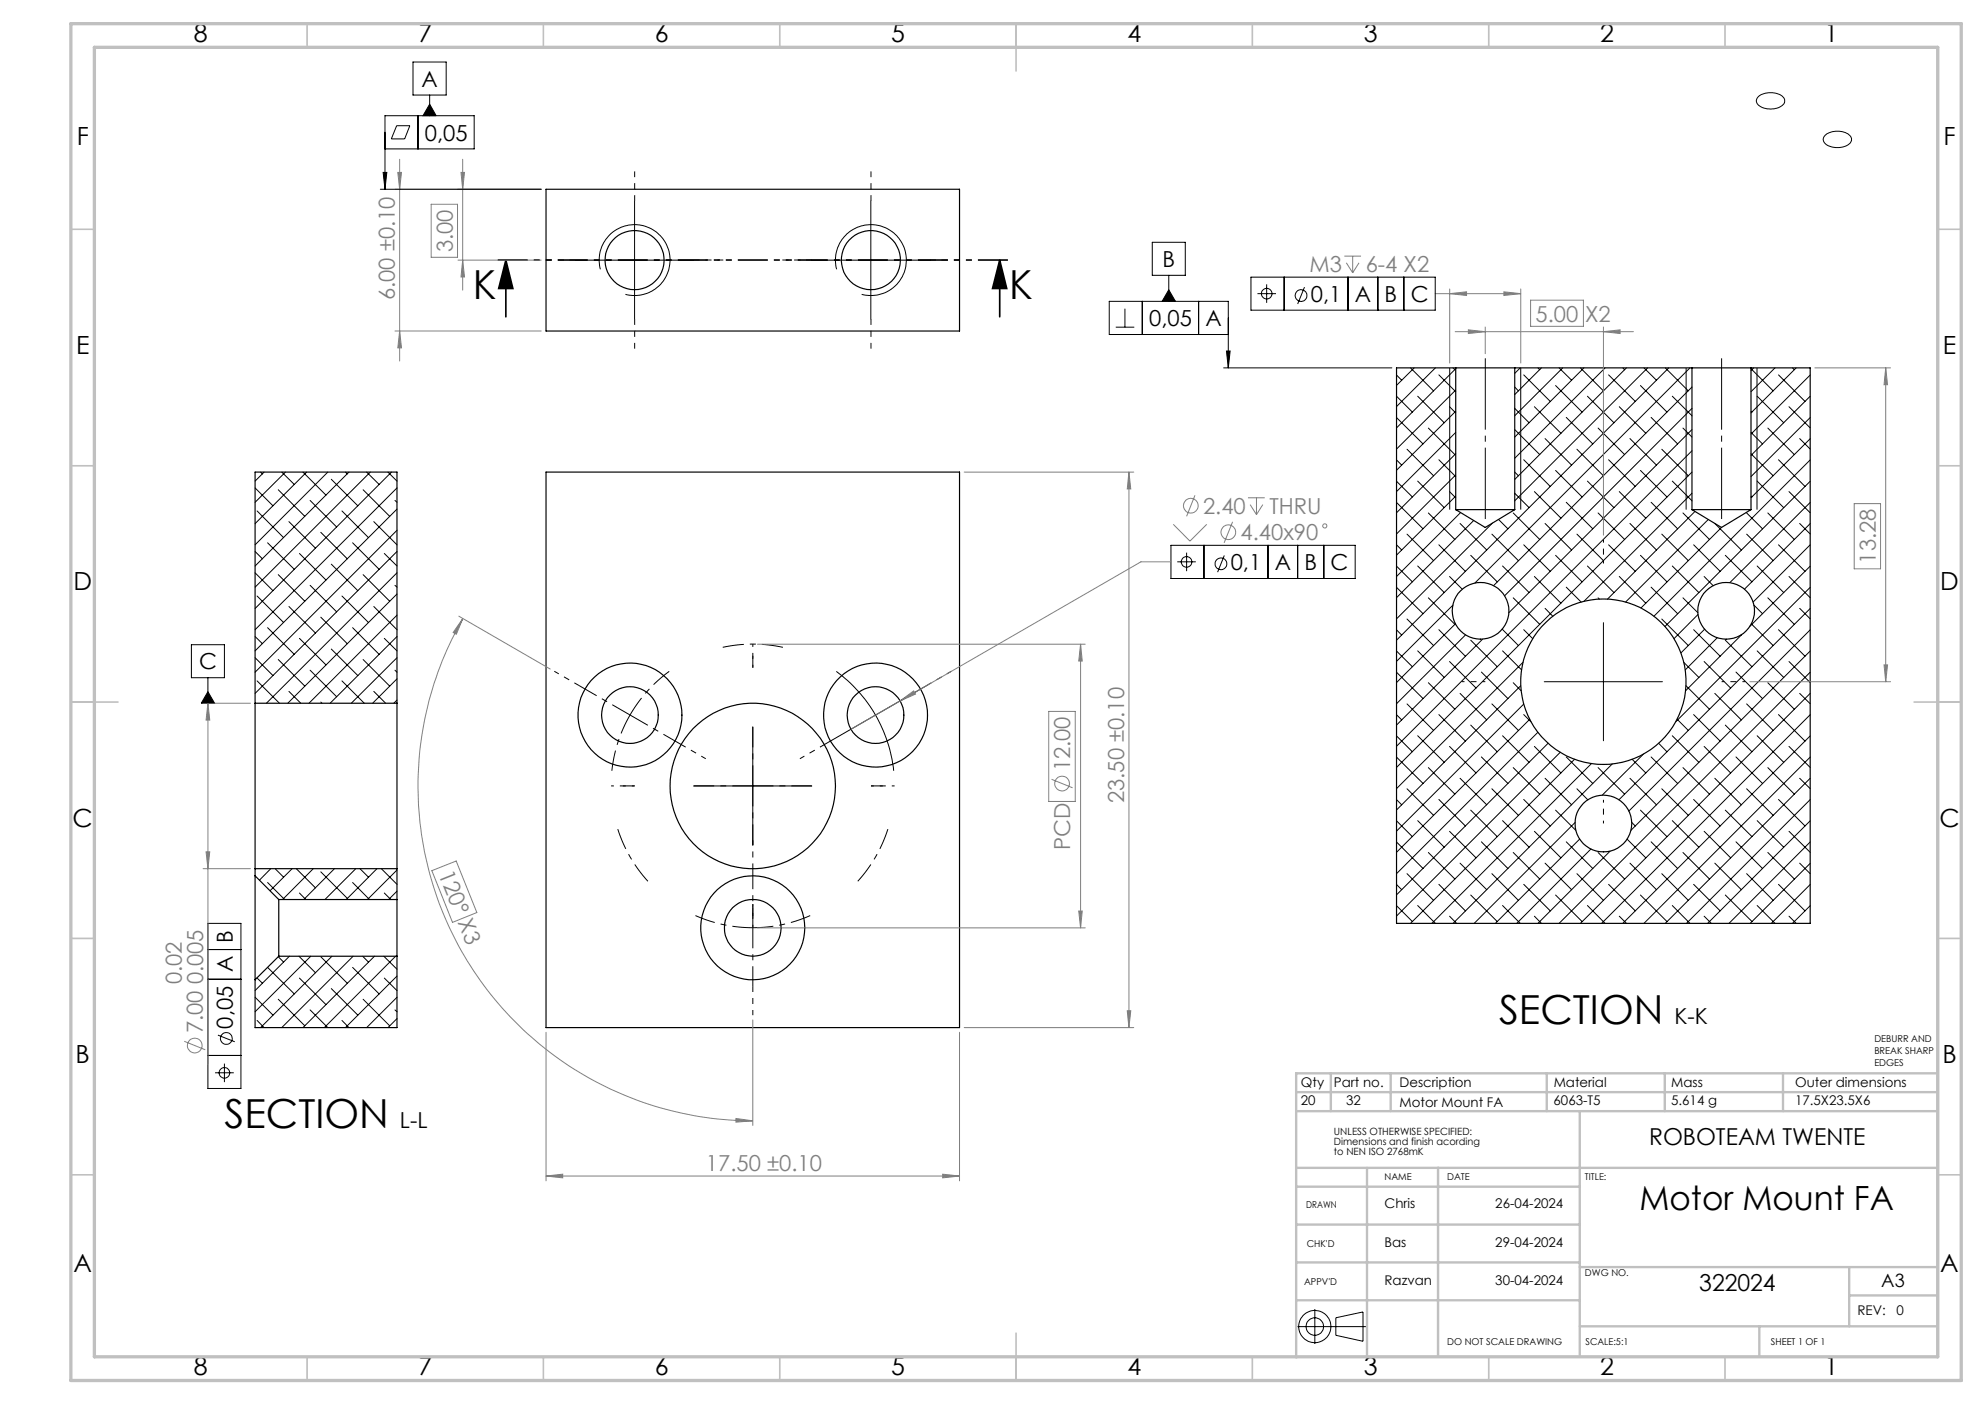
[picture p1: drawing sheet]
<svg xmlns="http://www.w3.org/2000/svg" width="420mm" height="297mm" viewBox="0 0 420 297" stroke-linecap="round" stroke-linejoin="round" font-family="sans-serif">
<g fill="none" stroke="#000" stroke-width=".25">
<path d="M115.5 40h87.5v30h-87.5zM308 77.8h12.5M308 77.8h-12.5v117.5h87.5v-117.5h-12.5M308 77.8v30M320.5 77.8h37.5M320.5 77.8v30M358 77.8h12.5M358 77.8v30M370.5 77.8v30M115.5 99.9h87.5v117.5h-87.5zM308 107.8h12.5M308 107.8l6.3 3.8 6.2-3.8"/>
<path d="M358 107.8h12.5M358 107.8l6.2 3.8 6.3-3.8M54 148.8v35M54 148.8v-48.9h30v48.9M54 148.8h30M84 148.8v35M54 185.3v22M54 183.8v1.5M54 183.8h30M54 185.3l5 5M59 190.3v12M59 190.3h25"/>
<path d="M84 190.3v12M84 183.8v6.5M59 202.3h25M59 202.3l-5 5M84 202.3v15.1h-30v-10.1"/>
<circle cx="134.3" cy="55" r="6.2"/>
<circle cx="184.3" cy="55" r="6.2"/>
<circle cx="313.3" cy="129.2" r="6"/>
<circle cx="365.2" cy="129.2" r="6"/>
<circle cx="133.3" cy="151.3" r="11"/>
<circle cx="133.3" cy="151.3" r="6"/>
<circle cx="185.2" cy="151.3" r="11"/>
<circle cx="185.2" cy="151.3" r="6"/>
<circle cx="339.2" cy="144.2" r="17.5"/>
<circle cx="159.3" cy="166.3" r="17.5"/>
<circle cx="339.2" cy="174.2" r="6"/>
<circle cx="159.3" cy="196.3" r="6"/>
<circle cx="159.3" cy="196.3" r="11"/>
</g>
<g fill="none" stroke="#000" stroke-width=".21">
<path d="M87.4 13.1h7v7h-7zM81.1 36.5h.7l-.3 3.5zM81.5 31.5h18.8v-7h-18.8v15.5M83.9 26.6h2.8l-1.1 2.8h-2.8zM88.4 24.5v7M90.9 22l1.4 2.5h-2.8zM90.9 20.1v4.4M372.2 20.3a4.3 4.3 0 0 1 5.2 .4l.2 .3a1.49 1.49 0 0 1-1.2 1.8 4.1 4.1 0 0 1-4.6-1 1.19 1.19 0 0 1 .4-1.5zM386.2 28.6a4.1 4.1 0 0 1 5.5 .4 1.62 1.62 0 0 1-1.6 2 3.8 3.8 0 0 1-4.2-1 1.13 1.13 0 0 1 .3-1.4zM80.5 40h34M121.8 55h25M127 57a7.5 7.5 0 0 1 6.6-9.4 7.5 7.5 0 0 1 8.1 8.1 7.5 7.5 0 0 1-9.4 6.6"/>
<path d="M134.3 42.5v25M171.8 55h25M177 57a7.5 7.5 0 0 1 6.6-9.4 7.5 7.5 0 0 1 8.1 8.1 7.5 7.5 0 0 1-9.4 6.6M184.3 42.5v25M243.8 51.3h7v6.9h-7zM247.3 58.2v5.5M264.7 58.6h39v7h-39zM271.7 58.6v7M285.2 58.6v7M291.5 58.6v7M297 58.6v7M236.1 69.2h3.9"/>
<path d="M238 65.3v3.9M241.7 63.7v7.1M247.3 61.3l1.4 2.4h-2.8zM253.6 63.7v7.1M258.9 77.8h35.6M259.5 74.3h.8l-.4 3.5zM259.9 70.8h-25.2v-7.1h25.2v14.1M266.1 62.1h3.9M268 60.1v4M276 60.7l-1.4 3.6M295.5 79.3l1.1 1.1M298.5 77.8l4.8 4.9"/>
<path d="M299.2 77.8l-3.7 3.7M303.7 77.8l-8.2 8.2M304.4 79.3l3.6 3.6M306.7 77.8v30M307.4 77.8l.4 .4M308 78l-12.5 12.5M321.7 77.8l-1.2 1.2M321.8 77.8v30M322.4 79.3l5.6 5.6M325.4 77.8l.4 .4M326.1 77.8l-5.6 5.7M329.9 77.8l2.6 2.6"/>
<path d="M330.7 77.8l-10.2 10.1M334.4 77.8l4.9 4.9M335.1 77.8l-14.6 14.7M339.6 77.8l-19.1 19.1M340.4 79.3l5.6 5.6M343.4 77.8l.3 .4M344.1 77.8l-23.6 23.6M347.8 77.8l2.7 2.6M348.6 77.8l-28.1 28.1M352.4 77.8l4.8 4.9M353.1 77.8l-57.6 57.6M356.8 77.8v30"/>
<path d="M357.6 77.8l-45.5 45.5M370.5 78l4.7 4.7M371.1 77.8l-.6 .6M371.8 77.8v30M375.6 77.8l-5.1 5.1M376.3 79.3l5.6 5.6M379.3 77.8l.4 .4M380 77.8l-9.5 9.5M383 79.3l-12.5 12.5M55.1 99.9l.4 .4M55.9 99.9l-1.9 1.9M59.6 99.9l2.7 2.6"/>
<path d="M60.4 99.9l-6.4 6.4M64.1 99.9l4.9 4.8M64.9 99.9l-10.9 10.9M69.4 99.9l-15.4 15.3M73.1 99.9l.4 .4M73.8 99.9l-19.8 19.8M77.6 99.9l2.6 2.6M78.4 99.9l-24.4 24.3M82.1 99.9l1.9 1.9M82.8 99.9l-28.8 28.8M295.5 97.3l1.1 1.1M295.5 88.3l5.6 5.6"/>
<path d="M295.5 83.8l3.3 3.4M297.7 95l5.6 5.6M300 83.8l5.6 5.6M302.2 90.6l5.6 5.6M304.4 97.3l3.6 3.5M306.7 86l1.3 1.3M308 82.5l-12.5 12.5M308 87l-12.5 12.5M308 91.5l-12.5 12.5M308 96l-12.5 12.5M320.5 99.9l.8 .7M320.5 90.9l5.3 5.3"/>
<path d="M320.5 86.4l3 3M320.5 81.9l.8 .8M322.4 97.3l5.6 5.6M324.7 86l5.6 5.6M326.9 92.8l5.6 5.6M329.1 99.5l5.7 5.6M329.1 81.6l5.7 5.6M331.4 88.3l5.6 5.6M333.7 95l5.6 5.6M335.9 83.8l5.6 5.6M338.1 90.6l5.6 5.6M340.4 97.3l5.6 5.6"/>
<path d="M342.6 86l5.6 5.6M344.9 92.8l5.6 5.6M347.1 99.5l5.6 5.6M347.1 81.6l5.6 5.6M349.4 88.3l5.6 5.6M351.6 95l5.6 5.6M353.8 83.8l4.2 4.1M356.1 90.6l1.9 1.9M358 81.9l-42 42M358 86.4l-39.7 39.6M358 90.9l-38.7 38.7M358 95.4l-62.5 62.5"/>
<path d="M358 99.9l-62.5 62.4M370.5 96l4.7 4.6M370.5 91.5l2.4 2.4M370.5 87l.2 .2M371.8 83.8l5.6 5.6M374.1 90.6l5.6 5.6M376.3 97.3l5.6 5.6M378.5 86l4.5 4.5M380.8 92.8l2.2 2.2M383 83.8l-12.5 12.5M383 88.3l-12.5 12.5M383 92.8l-12.5 12.5"/>
<path d="M383 97.3l-33 33M54 116.7l1.5 1.5M54 103.2l3.7 3.8M54.4 108.1l5.6 5.6M56.6 114.8l5.7 5.6M58.9 103.6l5.6 5.6M61.1 110.3l5.6 5.7M63.4 117.1l5.6 5.6M65.6 105.9l5.6 5.6M67.9 112.6l5.6 5.6M70.1 119.3l5.6 5.7M70.1 101.4l5.6 5.6"/>
<path d="M72.4 108.1l5.6 5.6M74.6 114.8l5.6 5.6M76.8 103.6l5.6 5.6M79.1 110.3l4.9 4.9M81.3 117.1l2.7 2.6M83.6 105.9l.4 .4M84 103.2l-30 30M84 107.7l-30 30M84 112.2l-30 30M84 116.7l-30 30M247.8 115.4h38.9v7h-38.9zM249.1 118.8h3.9"/>
<path d="M251.1 116.9v3.9M254.7 115.4v7M259 117.5l-1.4 3.5M268.3 115.4v7M274.6 115.4v7M280.1 115.4v7M295.5 119.8l3.3 3.3M295.5 115.2l1.1 1.1M295.5 106.3l5.6 5.6M295.5 101.8l3.3 3.3M297.7 113l5.6 5.6M300 119.7l5.6 5.6"/>
<path d="M300 101.8l5.6 5.6M302.2 108.5l5.6 5.6M304.4 115.2l5.7 5.7M306.7 104l1.3 1.3M308 100.5l-12.5 12.5M308 104.9l-12.5 12.5M308.9 110.7l5.7 5.6M309 108.4l-13.5 13.6M311.2 117.5l5.6 5.6M311.8 110.1l-16.3 16.3M315.7 113l5.6 5.6M315.8 110.7l-20.3 20.2"/>
<path d="M317.1 109.9l2 2M317.9 119.7l5.6 5.6M320.2 108.5l5.6 5.6M320.5 104.3l3 3.1M322.4 115.2l5.6 5.7M324.7 104l5.6 5.6M326.9 110.7l5.6 5.6M329.1 117.5l5.7 5.6M331.4 106.3l5.6 5.6M333.7 113l5.6 5.6M335.9 119.7l5.6 5.6M335.9 101.8l5.6 5.6"/>
<path d="M338.1 108.5l5.6 5.6M340.4 115.2l5.6 5.7M342.6 104l5.6 5.6M344.9 110.7l5.6 5.6M347.1 117.5l5.6 5.6M349.4 106.3l5.6 5.6M351.6 113l5.6 5.6M353.8 119.7l5.6 5.6M353.8 101.8l4.2 4.1M356.1 108.5l5.6 5.6M358 104.3l-22.9 22.9M358.4 115.2l5.6 5.7"/>
<path d="M358.6 108.2l-18.5 18.5M361.5 109.9l-17.5 17.4M362.8 110.7l5.6 5.6M364.2 111.6l-17 17M365.1 117.5l5.6 5.6M369.5 108.4l3.4 3.5M369.6 113l5.6 5.6M370.5 104.9l.2 .2M371.8 119.7l5.6 5.6M371.8 101.8l5.6 5.6M374.1 108.5l5.6 5.6M376.3 115.2l5.6 5.7"/>
<path d="M378.5 104l4.5 4.5M380.8 110.7l2.2 2.3M383 101.8l-30.7 30.7M383 106.3l-17 17M383 110.8l-13.9 13.8M383 115.2l-12.1 12.1M383 119.8l-12.8 12.7M40.5 136.4h7v7h-7zM54 139.1l3.7 3.8M54 134.7l1.5 1.5M54 121.2l3.7 3.8M54.4 126.1l5.6 5.6"/>
<path d="M56.6 132.8l5.7 5.6M58.9 139.5l5.6 5.6M58.9 121.6l5.6 5.6M61.1 128.3l5.6 5.6M63.4 135l5.6 5.6M65.6 123.8l5.6 5.6M67.9 130.6l5.6 5.6M70.1 137.3l5.6 5.6M72.4 126.1l5.6 5.6M74.6 132.8l5.6 5.6M76.8 139.5l5.6 5.6M76.8 121.6l5.6 5.6"/>
<path d="M79.1 128.3l4.9 4.9M81.3 135l2.7 2.7M83.6 123.8l.4 .4M84 121.2l-27.6 27.6M84 125.7l-23.1 23.1M84 130.1l-18.6 18.7M84 134.7l-14.1 14.1M84 139.1l-9.7 9.7M295.5 137.7l3.3 3.3M295.5 133.2l1.1 1.1M295.5 124.2l5.6 5.6M297.7 130.9l5.6 5.7"/>
<path d="M300 137.7l5.6 5.6M302.2 126.5l5.6 5.6M304.4 133.2l5.7 5.6M306.7 139.9l5.6 5.7M306.7 122l2.7 2.6M307.4 128l-11.9 11.9M307.9 132l-12.4 12.4M310.1 134.3l-14.6 14.6M311.2 135.4l5.6 5.6M313.7 135.2l-18.2 18.2M317.9 133.1l3.4 3.5M317.9 137.7l4 4"/>
<path d="M320.2 126.5l5.6 5.6M322.4 133.2l1.9 1.9M324.7 122l5.6 5.6M326.9 128.7l1.6 1.6M331.4 124.2l3.1 3.1M338.1 126.5l.3 .2M339.3 131.7v25M342.6 122l5.6 5.6M349.4 124.2l5.6 5.6M351.6 130.9l5.6 5.7M356.1 126.5l3.1 3.1M358.4 133.2l5.6 5.6"/>
<path d="M359.3 130l-5.1 5.1M360.6 139.9l5.6 5.7M360.6 122l1.9 1.9M360.7 133.1l-5 5M363.4 134.9l-6.8 6.8M365.1 135.4l5.6 5.6M368.4 134.3h.1M368.5 134.2l-11.8 11.9M370.6 132l4.6 4.6M371.1 128l1.8 1.8M371.8 137.7l5.6 5.6M374.1 126.5l5.6 5.6"/>
<path d="M376.3 133.2l5.6 5.6M378.5 139.9l4.5 4.5M378.5 122l4.5 4.4M380.8 128.7l2.2 2.2M383 124.2l-28.4 28.5M383 128.7l-40.5 40.5M383 133.2l-38.4 38.4M383 137.7l-37.9 37.9M44 146.3l1.4 2.5h-2.8zM44 143.4v5.4M54.4 144l4.7 4.8M61.1 146.3l2.5 2.5"/>
<path d="M65.6 141.8l5.6 5.6M67.9 148.5l.2 .3M72.4 144l4.7 4.8M79.1 146.3l2.5 2.5M83.6 141.8l.4 .4M84 143.6l-5.2 5.2M84 148.1l-.7 .7M159.3 153.8v25M177 142a30.1 30.1 0 0 1 12.1 21.1M196.1 145l-21.7 12.5M295.5 155.7l3.3 3.3M295.5 151.2l1.1 1.1"/>
<path d="M295.5 142.2l5.6 5.6M297.7 148.9l5.6 5.6M300 155.6l5.6 5.7M302.2 144.4l5.6 5.6M304.4 151.2l5.7 5.6M306.7 157.9l5.6 5.6M308.9 146.7l5.7 5.6M311.2 153.4l5.6 5.6M313.4 142.2l5.7 5.6M315.7 148.9l5.6 5.6M317.9 155.6l5.6 5.7M320.2 144.4l1.6 1.7"/>
<path d="M321.8 145.1l-26.3 26.2M322.2 140.1l-26.7 26.7M322.4 148.9l-26.9 26.9M322.4 151.2l1.5 1.5M323.7 152.1l-28.2 28.2M324.7 157.9l5.6 5.6M325.4 154.9l-29.9 29.9M326.7 144.2h25.1M327.6 157.2l-32.1 32.1M330.1 159.1l-34.6 34.7M347.7 159.5l-8.7 8.7M350.9 157.2l1.8 1.8"/>
<path d="M353.8 155.6l5.6 5.7M354.9 152.1l2.3 2.4M356.3 140.1l3.1 3.2M356.7 145.1l5 4.9M358.4 151.2l5.6 5.6M360.6 157.9l5.6 5.6M362.8 146.7l5.6 5.6M365.1 153.4l5.6 5.6M367.3 142.2l5.6 5.6M369.6 148.9l5.6 5.6M371.8 155.6l5.6 5.7M374.1 144.4l5.6 5.6"/>
<path d="M376.3 151.2l5.6 5.6M378.5 157.9l4.5 4.4M380.8 146.7l2.2 2.2M383 142.2l-53.1 53.1M383 146.7l-48.6 48.6M383 151.2l-44.1 44.1M383 155.7l-39.6 39.6M146.8 166.3h25M295.5 178.1l5.6 5.6M295.5 173.6l3.3 3.4M295.5 169.2l1.1 1M295.5 160.2l5.6 5.5"/>
<path d="M297.7 166.9l5.6 5.6M300 173.6l5.6 5.6M302.2 162.4l5.6 5.6M304.4 169.1l5.7 5.6M306.7 175.9l5.6 5.6M308.9 164.6l5.7 5.6M311.2 171.4l5.6 5.6M313.4 178.1l5.7 5.6M313.4 160.1l5.7 5.6M315.7 166.9l5.6 5.6M317.9 173.6l5.6 5.6M320.2 162.4l5.6 5.6"/>
<path d="M322.4 169.1l5.6 5.6M324.7 175.9l5.6 5.6M326.9 164.6l5.6 5.6M329.1 171.4l4.3 4.2M331.4 178.1l5.6 5.6M331.4 160.1l5.6 5.6M333.2 160.6l-34.7 34.7M333.3 174l-21.4 21.3M333.7 166.9l2.3 2.3M334.2 177.5l-17.8 17.8M336.6 179.6l-15.7 15.7M336.7 161.5l-33.7 33.8"/>
<path d="M338.1 162.4l5.6 5.6M341.1 161.6l-33.7 33.7M344.3 177.5l3.9 4M344.9 164.6l5.6 5.6M345.3 174l.7 .7M345.3 160.6l2.9 2.9M347.1 171.4l5.6 5.6M349.4 178.1l5.6 5.6M349.4 160.1l5.6 5.6M351.6 166.9l5.6 5.6M353.8 173.6l5.6 5.6M356.1 162.4l5.6 5.6"/>
<path d="M358.4 169.1l5.6 5.6M360.6 175.9l5.6 5.6M362.8 164.6l5.6 5.6M365.1 171.4l5.6 5.6M367.3 178.1l5.6 5.6M367.3 160.1l5.6 5.6M369.6 166.9l5.6 5.6M371.8 173.6l5.6 5.6M374.1 162.4l5.6 5.6M376.3 169.1l5.6 5.6M378.5 175.9l4.5 4.4M380.8 164.6l2.2 2.2"/>
<path d="M383 160.2l-35.2 35.1M383 164.6l-30.6 30.7M383 169.2l-26.2 26.1M383 173.6l-21.7 21.7M383 178.1l-17.2 17.2M44 195.3h7v35h-7zM56.6 186.7l3.6 3.6M57.3 183.8l-2.4 2.4M58.2 183.8l1.8 1.8M61.8 183.8l-4.6 4.6M62.7 183.8l4 4M63.4 188.9l1.3 1.4"/>
<path d="M66.3 183.8l-6.5 6.5M67.9 184.4l5.6 5.6M70.8 183.8l-6.5 6.5M74.6 186.7l3.6 3.6M75.3 183.8l-6.5 6.5M76.2 183.8l1.8 1.8M79.8 183.8l-6.5 6.5M80.7 183.8l3.3 3.3M81.3 188.9l1.4 1.4M84 188.5l-1.8 1.8M84 184l-6.2 6.3M295.5 191.6l3.3 3.3"/>
<path d="M295.5 187.1l1.1 1.1M297.7 184.8l5.6 5.7M300 191.6l3.7 3.7M302.2 180.3l5.6 5.6M304.4 187.1l5.7 5.6M306.7 193.8l1.5 1.5M308.9 182.6l5.7 5.6M311.2 189.3l5.6 5.6M315.7 184.8l5.6 5.7M317.9 191.6l3.8 3.7M320.2 180.3l5.6 5.6M322.4 187.1l5.6 5.6"/>
<path d="M324.7 193.8l1.4 1.5M326.9 182.6l5.6 5.6M329.1 189.3l5.7 5.6M333.7 184.8l5.6 5.7M335.9 191.6l3.7 3.7M338.1 180.3l5.6 5.6M340.4 187.1l5.6 5.6M340.7 180.1l-15.3 15.2M342.6 193.8l1.5 1.5M344.9 182.6l5.6 5.6M347.1 189.3l5.6 5.6M351.6 184.8l5.6 5.7"/>
<path d="M353.8 191.6l3.8 3.7M356.1 180.3l5.6 5.6M358.4 187.1l5.6 5.6M360.6 193.8l1.5 1.5M362.8 182.6l5.6 5.6M365.1 189.3l5.6 5.6M369.6 184.8l5.6 5.7M371.8 191.6l3.8 3.7M374.1 180.3l5.6 5.6M376.3 187.1l5.6 5.6M378.5 193.8l1.5 1.5M380.8 182.6l2.2 2.2"/>
<path d="M383 182.6l-12.7 12.7M383 187.1l-8.2 8.2M383 191.6l-3.7 3.7M44 207.1h7M44 200.9h7M46.1 219l3.6 1.4M54 211l3.7 3.7M54.4 206.9l1.1 1.1M54.4 215.9l1.5 1.5M56.6 204.6l5.7 5.7M58.9 211.4l5.6 5.6M58.9 202.4l1.1 1.1"/>
<path d="M61.2 202.3l-7.2 7.2M63.3 202.3l3.4 3.5M63.4 206.9l5.6 5.6M65.6 213.6l3.8 3.8M65.8 202.3l-11.8 11.7M67.9 202.4l5.6 5.6M70.1 209.1l5.6 5.6M70.2 202.3l-15.1 15.1M72.4 215.9l1.4 1.5M74.6 204.6l5.6 5.7M74.7 202.3l-15.1 15.1M76.7 202.3l1.3 1.2"/>
<path d="M76.8 211.4l5.6 5.6M79.2 202.3l-15.1 15.1M81.2 202.3l2.8 2.7M81.3 206.9l2.7 2.6M83.6 213.6l.4 .4M83.7 202.3l-15.1 15.1M84 206.5l-10.9 10.9M84 211l-6.4 6.4M84 215.5l-1.9 1.9M44 223.3h7M45.5 226.9h4M47.5 225v3.9"/>
<path d="M278.2 276.9v7.4M282.6 278.8l5.8-1.3v6.2l-5.8-1.2zM274.5 280.6h14.8"/>
<circle cx="268" cy="62.1" r="1.12"/>
<circle cx="275.3" cy="62.5" r="1.25"/>
<circle cx="251" cy="118.9" r="1.12"/>
<circle cx="258.3" cy="119.3" r="1.24"/>
<circle cx="47.9" cy="219.7" r="1.24"/>
<circle cx="47.5" cy="227" r="1.12"/>
<circle cx="278.2" cy="280.6" r="1.84"/>
<circle cx="278.2" cy="280.6" r="3.4"/>
</g>
<g fill="none" stroke="#808080" stroke-width=".21">
<path d="M84.2 36.5h.7l-.3 3.5zM84.6 33.7v42.7M97.5 36.5h.8l-.4 3.5zM97.9 33.7v27.7M83.6 40h30.9M91.2 43.2h5.6v11.2h-5.6zM96.9 55h17.6M97.9 55l.4 3.6h-.8zM284.4 54.2h3.6M284.9 55.6l1.3 2.1M286.2 54.2v3.5M287.5 55.6l-1.3 2.1"/>
<path d="M83.6 70h30.9M84.6 70l.3 3.6h-.7zM303.7 62.1h18.1M306.7 62.1l3.6-.4v.8zM306.7 61.1v15.7M307.9 70.2h37.7M310.7 69.8l3.6 .4-3.6 .4zM314.3 69.2v5.6M318.2 61.7l3.6 .4-3.6 .4zM321.8 61.1v15.7M323.8 63.5h11.2v5.5h-11.2zM339.3 69.2v44"/>
<path d="M339.3 70.2l3.5-.4v.8zM384 77.8h16M399 77.8l.4 3.6h-.8zM399 77.8v66.4M204 99.9h35.9M238.9 99.9l.4 3.5h-.8zM238.9 99.9v117.5M247.8 118.8h-6.4l-50.9 29.5M248.2 110.9l3.6 3.6 3.5-3.6M252.8 104.8l-1.7 4.4M260.8 110.4l-1.8 4.4M264.1 105.3h3.5"/>
<path d="M264.5 106.7l1.4 2.2M265.9 105.3v3.6M267.2 106.7l-1.3 2.2M392.3 106.5h5.6v13.8h-5.6zM97.1 130.3l19.3 11.2M97.9 130.8l-1.3 3.4-.7-.4zM97.9 130.8a70.8 70.8 0 0 0 61.4 106.3M160.3 136.3h69.3M228.6 136.3l.4 3.5h-.8zM228.6 136.3v60M43 148.8h10M44 148.8l.4 3.5h-.8z"/>
<path d="M44 148.8v76.4M190.5 148.3l2.8-2.1 .4 .6zM190.5 148.3l-10.4 6M221.9 150.5h5.6v19h-5.6zM370.2 144.2h29.8M398.6 140.6h.8l-.4 3.6zM222.5 164.8l4.4 1.8M43 183.8h10M43.6 180.2h.8l-.4 3.6zM91.4 184.2l5.1-2.1 4.4 10.9-5.2 2.1zM160.3 196.3h69.3M228.2 192.7h.8l-.4 3.6z"/>
<path d="M115.5 218.4v31.4M159.3 215.8v22.3M203 218.4v31.4M204 217.4h35.9M238.5 213.8h.8l-.4 3.6zM39 220.3l4.4 1.8M155.7 236.6l3.6 .5-3.6 .3zM115.5 248.8l3.6-.4v.8zM115.5 248.8h87.5M199.5 248.4l3.5 .4-3.5 .4z"/>
<circle cx="252" cy="107" r="1.55"/>
<circle cx="259.9" cy="112.6" r="1.55"/>
<circle cx="280.3" cy="111.2" r=".44"/>
<circle cx="224.7" cy="165.7" r="1.56"/>
<circle cx="41.2" cy="221.2" r="1.55"/>
</g>
<path d="M133.3 151.2a30 30 0 0 0-3.8 11.8M133.3 151.2a30 30 0 0 1 8.3-9.2M133.3 151.2l-10.8-6.2M133.3 151.2l10.8 6.3M159.3 166.2v-12.5M159.3 166.2h-12.5M159.3 166.2v12.5M159.3 166.2h12.5M159.3 196.2a30 30 0 0 0 12.1-2.5M159.3 196.2a30 30 0 0 1-12.2-2.5M159.3 196.2v12.5M159.3 196.2v-12.5" fill="none" stroke="#000" stroke-width=".21" stroke-dasharray="15.2 1.3 1.3 1.3" stroke-dashoffset="10.9" stroke-linecap="butt"/>
<path d="M165.7 136.9a30 30 0 0 0-12.8 0M130.7 175.4a30 30 0 0 0 6.4 11M181.5 186.4a30 30 0 0 0 6.4-11" fill="none" stroke="#000" stroke-width=".21" stroke-dasharray="15.2 1.3 1.3 1.3" stroke-dashoffset="10.7" stroke-linecap="butt"/>
<path d="M107 55l1.5 6h-3zM107 55v12M211.5 55l1.5 6h-3zM211.5 55v12" fill="none" stroke="#000" stroke-width=".35"/>
<path d="M314.3 75.8v34M364.3 75.8v34" fill="none" stroke="#000" stroke-width=".21" stroke-dasharray="15.2 1.3 1.3 1.3" stroke-dashoffset=".1" stroke-linecap="butt"/>
<path d="M122.5 145l-5.2-3M144.1 157.5l5.2 3M174.4 157.5l-5.2 3M196.1 145l5.2-3M159.3 183.7v-6M159.3 208.7v6" fill="none" stroke="#000" stroke-width=".21" stroke-dasharray="15.2 1.3 1.3 1.3" stroke-dashoffset="14.1" stroke-linecap="butt"/>
<path d="M159.3 141.2v-2.5M134.3 166.2h-2.5M184.3 166.2h2.5M159.3 191.2v2.5" fill="none" stroke="#000" stroke-width=".21" stroke-dasharray="15.2 1.3 1.3 1.3" stroke-linecap="butt"/>
<path d="M339.3 119.2v-5M159.3 141.2v-5M314.3 144.2h-5M364.3 144.2h5M134.3 166.2h-5M184.3 166.2h5M339.3 169.2v5M159.3 191.2v5" fill="none" stroke="#000" stroke-width=".21" stroke-dasharray="15.2 1.3 1.3 1.3" stroke-dashoffset="14.6" stroke-linecap="butt"/>
<path d="M213.5 55h-108.5" fill="none" stroke="#000" stroke-width=".35" stroke-dasharray="6.3 1.3 1.3 1.3 1.3 1.3" stroke-dashoffset="-.3" stroke-linecap="butt"/>
<path d="M121.8 55h-6.3M134.3 42.5v-6.2M146.8 55h6.2M171.8 55h-6.3M184.3 42.5v-6.2M196.8 55h6.2M134.3 67.5v6.3M184.3 67.5v6.3" fill="none" stroke="#000" stroke-width=".21" stroke-dasharray="15.2 1.3 1.3 1.3" stroke-dashoffset="14" stroke-linecap="butt"/>
<g fill="none" stroke="#c0c0c0" stroke-width=".35">
<path d="M65 5v5M115 5v5M165 5v5M215 5v10M265 5v5M315 5v5M365 5v5M15 48.5h5M410 48.5h5M15 98.5h5M410 98.5h5M15 148.5h10"/>
<path d="M405 148.5h10M15 198.5h5M410 198.5h5M15 248.5h5M410 248.5h5M65 287v5M115 287v5M165 287v5M215 282v10M265 287v5M315 287v5M365 287v5"/>
</g>
<g fill="none" stroke="#c0c0c0" stroke-width=".5">
<path d="M274.2 231h135.8M274.2 235.1h135.8M281.6 227v8.1M294.3 227v8.1M327.3 227v8.1M334.3 235.1v51.9M352.2 227v8.1M377.3 227v8.1M410 227h-135.8v60.2M274.2 247h135.8M274.2 251h60.1M274.2 259h60.1"/>
<path d="M289.2 247v40M304.3 247v40M274.2 267h60.1M274.2 275.1h60.1M334.3 268h75.7M391.3 268v12.6M391.3 274h18.7M334.3 280.6h75.7M372.3 280.6v6.4"/>
</g>
<path d="M15 5h400v287h-400zM20 10h390v277h-390z" fill="none" stroke="#c0c0c0" stroke-width=".7"/>
<g fill="#000">
<path d="M211.5 55l1.5 6h-3zM107 55l1.5 6h-3z"/>
<path d="M247.3 61.3l1.4 2.4h-2.8zM44 146.3l-1.4 2.5h2.8z"/>
</g>
<g fill="#808080">
<path d="M115.5 248.8l3.6-.4v.8zM199.5 248.4l3.5 .4-3.5 .4zM190.5 148.3l3.2-1.5-.4-.6z"/>
<path d="M238.5 213.8h.8l-.4 3.6zM238.9 99.9l.4 3.5h-.8zM84.6 70l.3 3.6h-.7zM84.2 36.5h.7l-.3 3.5z"/>
<path d="M228.2 192.7h.8l-.4 3.6zM228.6 136.3l.4 3.5h-.8z"/>
<path d="M97.5 36.5h.8l-.4 3.5zM97.9 55l.4 3.6h-.8z"/>
<path d="M97.9 130.8l-1.3 3.4-.7-.4zM155.7 236.6l3.6 .5-3.6 .3z"/>
</g>
<path d="M81.1 36.5h.7l-.3 3.5zM90.9 22l1.4 2.5h-2.8z" fill="#000"/>
<g fill="#808080">
<path d="M339.3 70.2l3.5-.4v.8zM310.7 69.8l3.6 .4-3.6 .4z"/>
<path d="M306.7 62.1l3.6-.4v.8zM318.2 61.7l3.6 .4-3.6 .4z"/>
<path d="M398.6 140.6h.8l-.4 3.6zM399 77.8l.4 3.6h-.8z"/>
</g>
<path d="M259.5 74.3h.8l-.4 3.5z" fill="#000"/>
<path d="M43.6 180.2h.8l-.4 3.6zM44 148.8l.4 3.5h-.8z" fill="#808080"/>
<g font-size="8.5">
<text x="100" y="63.2">K</text>
<text x="213.5" y="63.2">K</text>
<text x="317.2" y="216.6">SECTION</text>
<text x="47.5" y="238.6">SECTION</text>
</g>
<text font-size="7.1" x="346.9" y="256">Motor Mount FA</text>
<g font-size="5.3">
<text x="41" y="8.9">8</text>
<text x="88.5" y="8.9">7</text>
<text x="138.5" y="8.9">6</text>
<text x="188.5" y="8.9">5</text>
<text x="238.5" y="8.9">4</text>
<text x="288.5" y="8.9">3</text>
<text x="338.5" y="8.9">2</text>
<text x="386" y="8.9">1</text>
<text x="16.2" y="30.7">F</text>
<text x="411.2" y="30.7">F</text>
<text x="16.1" y="74.9">E</text>
<text x="411.1" y="74.9">E</text>
<text x="15.5" y="124.9">D</text>
<text x="410.5" y="124.9">D</text>
<text x="15.4" y="174.9">C</text>
<text x="410.4" y="174.9">C</text>
<text x="16" y="224.9">B</text>
<text x="411" y="224.9">B</text>
<text x="15.5" y="269.2">A</text>
<text x="410.5" y="269.2">A</text>
<text x="41" y="290.9">8</text>
<text x="88.5" y="290.9">7</text>
<text x="138.5" y="290.9">6</text>
<text x="188.5" y="290.9">5</text>
<text x="238.5" y="290.9">4</text>
<text x="288.5" y="290.9">3</text>
<text x="338.5" y="290.9">2</text>
<text x="386" y="290.9">1</text>
</g>
<g font-size="4.9">
<text x="348.9" y="242.3">ROBOTEAM TWENTE</text>
<text x="359.5" y="273">322024</text>
</g>
<g font-size="4.7">
<text x="89.2" y="18.4">A</text>
<text x="89.9" y="29.7">0,05</text>
<text x="246" y="56.5">B</text>
<text x="277.4" y="63.9">0,1</text>
<text x="286.7" y="63.9">A</text>
<text x="293" y="63.9">B</text>
<text x="298.5" y="63.9">C</text>
<text x="243.1" y="69">0,05</text>
<text x="255" y="69">A</text>
<text x="260.4" y="120.6">0,1</text>
<text x="269.7" y="120.6">A</text>
<text x="276" y="120.6">B</text>
<text x="281.5" y="120.6">C</text>
<text x="42.1" y="141.6">C</text>
<text x="49.3" y="199.4" transform="rotate(-90 49.3 199.4)">B</text>
<text x="49.3" y="205.7" transform="rotate(-90 49.3 205.7)">A</text>
<text x="49.3" y="217.6" transform="rotate(-90 49.3 217.6)">0,05</text>
<text x="354.3" y="216.6">K-K</text>
<text x="84.6" y="238.6">L-L</text>
</g>
<g font-size="4.7" fill="#808080">
<text x="95.8" y="53.3" transform="rotate(-90 95.8 53.3)">3.00</text>
<text x="277.1" y="57.5">M3</text>
<text x="289" y="57.5">6-4 X2</text>
<text x="83.6" y="63.5" transform="rotate(-90 83.6 63.5)">6.00 ±0.10</text>
<text x="324.9" y="68">5.00</text>
<text x="335.4" y="68">X2</text>
<text x="254.5" y="108.7">2.40</text>
<text x="268.6" y="108.7">THRU</text>
<text x="262.5" y="114.3">4.40x90</text>
<text x="396.9" y="119.2" transform="rotate(-90 396.9 119.2)">13.28</text>
<text x="226.5" y="163.2" transform="rotate(-90 226.5 163.2)">12.00</text>
<text x="237.9" y="169.9" transform="rotate(-90 237.9 169.9)">23.50 ±0.10</text>
<text x="226.5" y="179.9" transform="rotate(-90 226.5 179.9)">PCD</text>
<text x="92.7" y="184.8" transform="rotate(68 92.7 184.8)">120° X3</text>
<text x="38.5" y="208.2" transform="rotate(-90 38.5 208.2)">0.02</text>
<text x="43" y="208.2" transform="rotate(-90 43 208.2)">0.005</text>
<text x="42.9" y="218.6" transform="rotate(-90 42.9 218.6)">7.00</text>
<text x="149.4" y="247.8">17.50 ±0.10</text>
</g>
<text font-size="3.9" x="398.1" y="272.3">A3</text>
<g font-size="2.8">
<text x="275.2" y="230">Qty</text>
<text x="275.2" y="233.8">20</text>
<text x="282.2" y="230">Part no.</text>
<text x="284.8" y="233.8">32</text>
<text x="296.1" y="230">Description</text>
<text x="328.7" y="233.8">6063-T5</text>
<text x="328.7" y="230">Material</text>
<text x="353.6" y="233.8">5.614 g</text>
<text x="353.6" y="230">Mass</text>
<text x="379.8" y="230">Outer dimensions</text>
<text x="379.8" y="233.8">17.5X23.5X6</text>
<text x="296.1" y="234.2">Motor Mount FA</text>
<text x="293" y="255.5">Chris</text>
<text x="316.4" y="255.5">26-04-2024</text>
<text x="293" y="263.8">Bas</text>
<text x="316.4" y="263.8">29-04-2024</text>
<text x="293" y="271.9">Razvan</text>
<text x="316.4" y="271.9">30-04-2024</text>
<text x="393" y="278.1">REV:</text>
<text x="401.3" y="278.1">0</text>
</g>
<g font-size="2.1">
<text x="282.2" y="240.1">UNLESS OTHERWISE SPECIFIED:</text>
<text x="282.2" y="242.2">Dimensions and finish acording</text>
<text x="282.2" y="244.3">to NEN ISO 2768mK</text>
</g>
<g font-size="2">
<text x="396.6" y="220.5">DEBURR AND</text>
<text x="396.6" y="223">BREAK SHARP</text>
<text x="396.6" y="225.5">EDGES</text>
<text x="293" y="249.5">NAME</text>
<text x="306.2" y="249.5">DATE</text>
<text x="335.4" y="249.5">TITLE:</text>
<text x="276.4" y="255.5">DRAWN</text>
<text x="276.5" y="263.8">CHK'D</text>
<text x="275.9" y="271.9">APPV'D</text>
<text x="335.4" y="270">DWG NO.</text>
<text x="306.2" y="284.5">DO NOT SCALE DRAWING</text>
<text x="335.5" y="284.5">SCALE:5:1</text>
<text x="374.7" y="284.5">SHEET 1 OF 1</text>
</g>
</svg>
